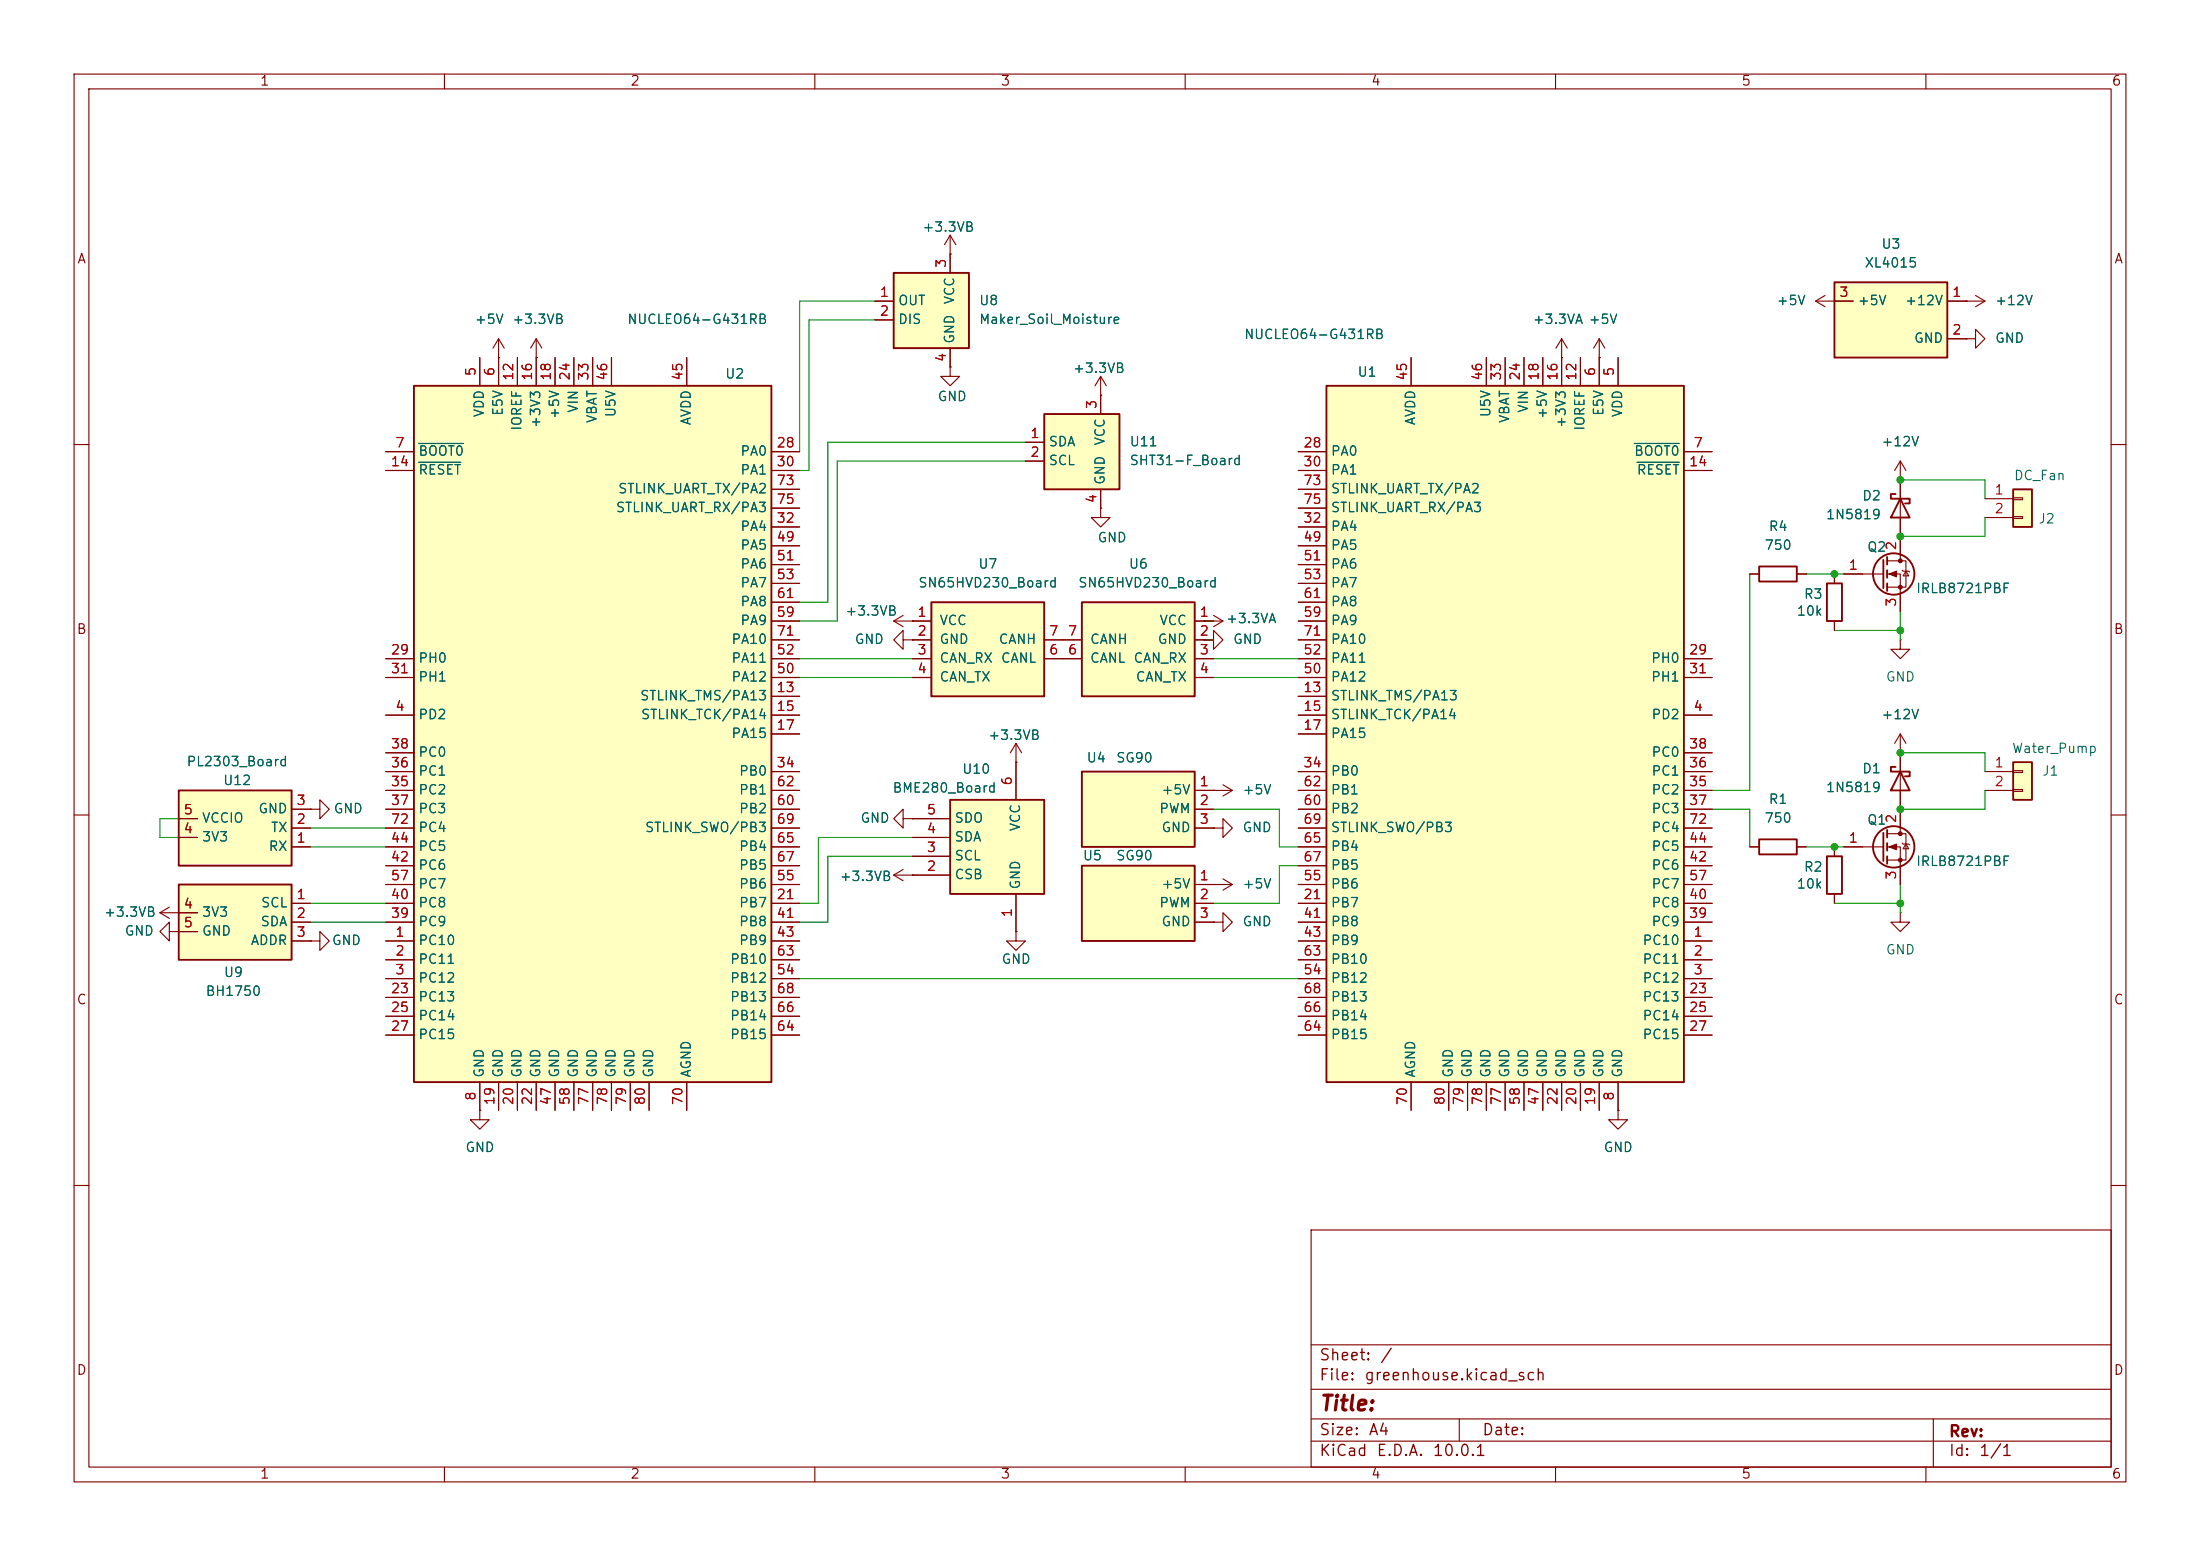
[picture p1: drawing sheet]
<svg xmlns="http://www.w3.org/2000/svg" width="297mm" height="210mm" viewBox="0 0 297 210" stroke-linecap="round" stroke-linejoin="round" font-family="sans-serif">
<g fill="none" stroke="#840000" stroke-width=".15">
<path d="M10 10h277v190h-277zM12 12h273v186h-273zM60 10v2M110 10v2M160 10v2M210 10v2M260 10v2M10 60h2M285 60h2M10 110h2M285 110h2M10 160h2"/>
<path d="M177 166h108v32h-108zM285 160h2M60 198v2M110 198v2M160 198v2M177 194.5h108M177 191.5h108M177 187.5h108M177 181.5h108M197 191.5v3M210 198v2M260 198v2"/>
<path d="M261 191.5v6.5"/>
</g>
<path d="M247.6 38.1h15.3v10.2h-15.3z" fill="#ffffc2"/>
<path d="M247.6 38.1h15.3v10.2h-15.3z" fill="none" stroke="#840000" stroke-width=".25"/>
<path d="M246.4 39.9l-1.3 .7M245.1 40.6h5.1M245.1 40.6l1.3 .8M247.6 40.6h.1M262.9 40.6h2.5M262.9 45.7h2.5M64.8 149.9v1.2h-1.3l1.3 1.3 1.2-1.3h-1.2M64.8 149.9h.1" fill="none" stroke="#840000" stroke-width=".15"/>
<path d="M141 55.9h10.1v10.1h-10.1z" fill="#ffffc2"/>
<g fill="none" stroke="#840000" stroke-width=".25">
<path d="M141 55.9h10.1v10.1h-10.1zM254.3 112.4v3.8M254.8 112v1M254.8 113.8v1M254.8 115.6v1"/>
<circle cx="255.7" cy="114.3" r="2.79"/>
</g>
<path d="M138.4 59.7h2.6M148.6 53.3v2.6M138.4 62.2h2.6M148.6 66v2.6M248.9 114.3h5.4M254.8 112.5h2.5v3.6h-2.5M254.8 114.3h1.7v5.1M256.5 109.2v3.3M256.8 113.8l.1 .1h.8l.1 .1M257.3 113.9l.4 .7h-.8z" fill="none" stroke="#840000" stroke-width=".15"/>
<g fill="#840000" stroke="#840000" stroke-width=".15">
<path d="M255 114.3l1-.4v.8z"/>
<circle cx="256.5" cy="112.5" r=".25"/>
<circle cx="256.5" cy="116.1" r=".25"/>
</g>
<path d="M271.8 102.9h2.5v5.1h-2.5z" fill="#ffffc2"/>
<path d="M271.8 102.9h2.5v5.1h-2.5z" fill="none" stroke="#840000" stroke-width=".25"/>
<path d="M67.3 48.3h.1M67.3 45.7l.8 1.3M67.3 45.7l-.8 1.3M67.3 45.7v2.6M41.9 109.2h1.3v1.3l1.2-1.3-1.2-1.2v1.2M41.9 109.2h.1M268 104.1h3.8M268 106.7h3.8M271.8 104h1.2v.3h-1.2zM271.8 106.6h1.2v.2h-1.2zM41.9 127h1.3v1.3l1.2-1.3-1.2-1.3v1.3M41.9 127h.1" fill="none" stroke="#840000" stroke-width=".15"/>
<path d="M55.9 52.1h48.2v94h-48.2z" fill="#ffffc2"/>
<path d="M55.9 52.1h48.2v94h-48.2z" fill="none" stroke="#840000" stroke-width=".25"/>
<g fill="none" stroke="#840000" stroke-width=".15">
<path d="M64.8 48.3v3.8M67.3 48.3v3.8M69.8 48.3v3.8M72.4 48.3h.1M72.4 45.7v6.4M72.4 45.7l-.8 1.3M72.4 45.7l.8 1.3M74.9 48.3v3.8M77.5 48.3v3.8M80 48.3v3.8M82.5 48.3v3.8M92.7 48.3v3.8"/>
<path d="M52.1 61h3.8M52.1 63.5h3.8M104.1 61h3.8M104.1 63.5h3.8M104.1 71.1h3.8M104.1 73.7h3.8M104.1 76.2h3.8M104.1 78.7h3.8M104.1 66h3.8M104.1 68.6h3.8M52.1 96.5h3.8M52.1 88.9h3.8"/>
<path d="M52.1 91.4h3.8M104.1 96.5h3.8M104.1 94h3.8M104.1 99.1h3.8M104.1 88.9h3.8M104.1 91.4h3.8M104.1 83.8h3.8M104.1 81.3h3.8M104.1 86.4h3.8M52.1 104.1h3.8M52.1 106.7h3.8M52.1 109.2h3.8"/>
<path d="M52.1 101.6h3.8M52.1 116.8h3.8M52.1 114.3h3.8M52.1 119.4h3.8M52.1 111.8h3.8M104.1 104.1h3.8M104.1 106.7h3.8M104.1 109.2h3.8M104.1 116.8h3.8M104.1 114.3h3.8M104.1 119.4h3.8M104.1 111.8h3.8"/>
<path d="M21.6 123.2l1.3 .8M21.6 123.2h2.5M22.9 125.7v1.3l-1.3-1.3 1.3-1.2v1.2h1.2M22.9 122.4l-1.3 .8M24.1 123.2h.1M24.1 125.7h.1M52.1 127h3.8M52.1 129.5h3.8M52.1 132.1h3.8M52.1 121.9h3.8M52.1 134.6h3.8M52.1 137.2h3.8"/>
<path d="M52.1 139.7h3.8M52.1 124.5h3.8M104.1 127h3.8M104.1 129.5h3.8M104.1 132.1h3.8M104.1 121.9h3.8M104.1 134.6h3.8M104.1 137.2h3.8M104.1 139.7h3.8M104.1 124.5h3.8M64.8 146.1v3.8M67.3 146.1v3.8"/>
<path d="M69.8 146.1v3.8M72.4 146.1v3.8M74.9 146.1v3.8M77.5 146.1v3.8M80 146.1v3.8M82.5 146.1v3.8M85.1 146.1v3.8M87.6 146.1v3.8M92.7 146.1v3.8"/>
</g>
<path d="M56.5 59.9h6.1M56.5 62.4h5.7" fill="none" stroke="#006464" stroke-width=".15"/>
<path d="M24.1 106.7h15.3v10.1h-15.3z" fill="#ffffc2"/>
<path d="M246.6 78.7h2.1v5.1h-2.1zM24.1 106.7h15.3v10.1h-15.3zM255.9 103.5h-.6v.6h2.5v.7h-.6M256.5 104.1l1.3 2.6h-2.5z" fill="none" stroke="#840000" stroke-width=".25"/>
<path d="M247.6 77.5v1.2M247.6 83.8v1.3M256.5 99.1l.8 1.2M256.5 99.1l-.7 1.2M256.5 99.1v10.1M24.1 113h2.6M24.1 110.5h2.6M39.4 114.3h2.5M39.4 111.8h2.5M39.4 109.2h2.5M256.5 101.6h.1" fill="none" stroke="#840000" stroke-width=".15"/>
<path d="M24.1 119.4h15.3v10.1h-15.3z" fill="#ffffc2"/>
<path d="M24.1 119.4h15.3v10.1h-15.3z" fill="none" stroke="#840000" stroke-width=".25"/>
<path d="M24.1 123.2h2.6M24.1 125.7h2.6M39.4 121.9h2.5M39.4 124.5h2.5M39.4 127h2.5" fill="none" stroke="#840000" stroke-width=".15"/>
<path d="M271.8 66h2.5v5.1h-2.5z" fill="#ffffc2"/>
<g fill="none" stroke="#840000" stroke-width=".25">
<path d="M254.3 75.6v3.8M254.8 75.2v1M254.8 77v1M254.8 78.7v1.1M255.9 66.7h-.6v.6h2.5v.6h-.6M256.5 67.3l1.3 2.6h-2.5zM271.8 66h2.5v5.1h-2.5z"/>
<circle cx="255.7" cy="77.5" r="2.79"/>
</g>
<g fill="none" stroke="#840000" stroke-width=".15">
<path d="M266.7 39.9l1.3 .7M265.4 45.7h1.3v1.3l1.3-1.3-1.3-1.2v1.2M265.4 45.7h.1M265.4 40.6h.1M265.4 40.6h2.6M268 40.6l-1.3 .8M148.6 68.6v1.3h-1.3l1.3 1.2 1.3-1.2h-1.3M148.6 68.6h.1M248.9 77.5h5.4M254.8 75.7h2.5v3.5h-2.5M254.8 77.5h1.7v5.1M256.5 64.8h.1"/>
<path d="M256.5 62.2v13.5M256.5 62.2l.8 1.3M256.5 62.2l-.7 1.3M256.8 77l.1 .1h.8l.1 .1M257.3 77.1l.4 .6h-.8zM268 67.3h3.8M268 69.9h3.8M271.8 67.2h1.2v.2h-1.2zM271.8 69.7h1.2v.3h-1.2zM256.5 86.4v1.2h-1.2l1.2 1.3 1.3-1.3h-1.3M256.5 86.4h.1"/>
</g>
<g fill="#840000" stroke="#840000" stroke-width=".15">
<path d="M255 77.5l1-.4v.8z"/>
<circle cx="256.5" cy="75.7" r=".25"/>
<circle cx="256.5" cy="79.2" r=".25"/>
</g>
<path d="M146 81.3h15.3v12.7h-15.3z" fill="#ffffc2"/>
<path d="M146 81.3h15.3v12.7h-15.3z" fill="none" stroke="#840000" stroke-width=".25"/>
<g fill="none" stroke="#840000" stroke-width=".15">
<path d="M128.3 49.5v1.3h-1.3l1.3 1.3 1.2-1.3h-1.2M128.3 49.5h.1M148.6 53.3h.1M148.6 50.8l.8 1.3M148.6 50.8l-.8 1.3M148.6 50.8v2.5M143.5 86.4h2.5M143.5 88.9h2.5M161.3 86.4h2.5v-1.3l1.3 1.3-1.3 1.2v-1.2h-1.2M161.3 83.8h3.8M161.3 88.9h2.5M161.3 91.4h2.5"/>
<path d="M162.6 86.4h.1M162.6 83.8h.1M163.8 83.1l1.3 .7M165.1 83.8l-1.3 .8"/>
</g>
<path d="M120.6 36.8h10.2v10.2h-10.2z" fill="#ffffc2"/>
<path d="M120.6 36.8h10.2v10.2h-10.2z" fill="none" stroke="#840000" stroke-width=".25"/>
<path d="M128.3 34.3h.1M128.3 31.8v5M128.3 31.8l.7 1.2M128.3 31.8l-.8 1.2M118.1 40.6h2.5M118.1 43.2h2.5M128.3 47v2.5M121.9 86.4v1.2l-1.3-1.2 1.3-1.3v1.3h1.3M123.2 86.4h.1" fill="none" stroke="#840000" stroke-width=".15"/>
<path d="M125.7 81.3h15.3v12.7h-15.3z" fill="#ffffc2"/>
<path d="M125.7 81.3h15.3v12.7h-15.3z" fill="none" stroke="#840000" stroke-width=".25"/>
<g fill="none" stroke="#840000" stroke-width=".15">
<path d="M120.6 83.8h5.1M120.6 83.8l1.3 .8M121.9 83.1l-1.3 .7M123.2 83.8h.1M123.2 86.4h2.5M123.2 88.9h2.5M123.2 91.4h2.5M141 86.4h2.5M141 88.9h2.5M163.8 106.7h.1M163.8 111.8h1.3v1.2l1.3-1.2-1.3-1.3v1.3M163.8 111.8h.1"/>
<path d="M163.8 106.7h2.6M165.1 105.9l1.3 .8M166.4 106.7l-1.3 .7"/>
</g>
<path d="M146 104.1h15.3v10.2h-15.3z" fill="#ffffc2"/>
<path d="M146 104.1h15.3v10.2h-15.3z" fill="none" stroke="#840000" stroke-width=".25"/>
<g fill="none" stroke="#840000" stroke-width=".15">
<path d="M215.9 48.3h.1M215.9 45.7l-.8 1.3M215.9 45.7l.8 1.3M215.9 45.7v2.6M161.3 106.7h2.5M161.3 109.2h2.5M161.3 111.8h2.5M163.8 119.4h.1M163.8 119.4h2.6M165.1 118.6l1.3 .8M166.4 119.4l-1.3 .7M137.2 125.7v1.3h1.2l-1.2 1.3-1.3-1.3h1.3"/>
<path d="M137.2 125.7h.1M163.8 124.5h1.3v1.2l1.3-1.2-1.3-1.3v1.3M163.8 124.5h.1"/>
</g>
<path d="M146 116.8h15.3v10.2h-15.3z" fill="#ffffc2"/>
<path d="M146 116.8h15.3v10.2h-15.3z" fill="none" stroke="#840000" stroke-width=".25"/>
<path d="M161.3 119.4h2.5M161.3 121.9h2.5M161.3 124.5h2.5" fill="none" stroke="#840000" stroke-width=".15"/>
<path d="M128.3 108h12.7v12.7h-12.7z" fill="#ffffc2"/>
<path d="M237.5 76.5h5.1v2h-5.1zM128.3 108h12.7v12.7h-12.7zM237.5 113.3h5.1v2h-5.1zM246.6 115.6h2.1v5.1h-2.1z" fill="none" stroke="#840000" stroke-width=".25"/>
<g fill="none" stroke="#840000" stroke-width=".15">
<path d="M210.8 48.3h.1M210.8 45.7l-.7 1.3M210.8 45.7l.8 1.3M210.8 45.7v2.6M236.2 77.5h1.3M242.6 77.5h1.2M120.6 118.1h7.7M120.6 118.1l1.3 .8M121.9 110.5v-1.3l-1.3 1.3 1.3 1.3v-1.3h1.3M121.9 117.3l-1.3 .8M123.2 118.1h.1M123.2 110.5h.1"/>
<path d="M123.2 115.6h5.1M123.2 113h5.1M123.2 110.5h5.1M137.2 102.9h.1M137.2 100.3v7.7M137.2 100.3l.7 1.3M137.2 100.3l-.8 1.3M236.2 114.3h1.3M242.6 114.3h1.2M247.6 114.3v1.3M137.2 120.7v5M247.6 120.7v1.2"/>
<path d="M256.5 123.2v1.3h-1.2l1.2 1.2 1.3-1.2h-1.3M256.5 123.2h.1M218.4 149.9v1.2h1.3l-1.3 1.3-1.2-1.3h1.2M218.4 149.9h.1"/>
</g>
<path d="M179.1 52.1h48.2v94h-48.2z" fill="#ffffc2"/>
<path d="M179.1 52.1h48.2v94h-48.2z" fill="none" stroke="#840000" stroke-width=".25"/>
<g fill="none" stroke="#840000" stroke-width=".15">
<path d="M128.3 34.3h.1M128.3 34.3v2.5M64.8 48.3v3.8M67.3 48.3h.1M67.3 48.3v3.8M69.8 48.3v3.8M72.4 48.3h.1M72.4 48.3v3.8M74.9 48.3v3.8M77.5 48.3v3.8M80 48.3v3.8M82.5 48.3v3.8"/>
<path d="M92.7 48.3v3.8M118.1 40.6h2.5M118.1 43.2h2.5M128.3 49.5h.1M128.3 47v2.5M138.4 59.7h2.6M148.6 53.3h.1M148.6 53.3v2.6M190.5 48.3v3.8M200.7 48.3v3.8M203.2 48.3v3.8M205.7 48.3v3.8"/>
<path d="M208.3 48.3v3.8M210.8 48.3h.1M210.8 48.3v3.8M213.4 48.3v3.8M215.9 48.3h.1M215.9 48.3v3.8M218.4 48.3v3.8M247.6 40.6h.1M247.6 40.6h2.6M262.9 40.6h2.5M262.9 45.7h2.5M265.4 45.7h.1"/>
<path d="M265.4 40.6h.1M52.1 61h3.8M52.1 63.5h3.8M104.1 61h3.8M104.1 63.5h3.8M104.1 71.1h3.8M104.1 73.7h3.8M104.1 76.2h3.8M104.1 78.7h3.8M104.1 66h3.8M104.1 68.6h3.8M138.4 62.2h2.6"/>
<path d="M148.6 68.6h.1M148.6 66v2.6M175.3 61h3.8M175.3 63.5h3.8M175.3 71.1h3.8M175.3 73.7h3.8M175.3 76.2h3.8M175.3 78.7h3.8M175.3 66h3.8M175.3 68.6h3.8M227.3 61h3.8M227.3 63.5h3.8"/>
<path d="M236.2 77.5h1.3M242.6 77.5h1.2M247.6 77.5v1.2M248.9 77.5h2.6M256.5 64.8h.1M256.5 64.8v2.5M256.5 69.9v5M52.1 96.5h3.8M52.1 88.9h3.8M52.1 91.4h3.8M104.1 96.5h3.8M104.1 94h3.8"/>
<path d="M104.1 99.1h3.8M104.1 88.9h3.8M104.1 91.4h3.8M104.1 83.8h3.8M104.1 81.3h3.8M104.1 86.4h3.8M123.2 86.4h.1M123.2 83.8h.1M123.2 88.9h2.5M123.2 91.4h2.5M123.2 83.8h2.5M123.2 86.4h2.5"/>
<path d="M141 88.9h5M141 86.4h5M161.3 88.9h2.5M161.3 91.4h2.5M161.3 83.8h2.5M161.3 86.4h2.5M162.6 86.4h.1M162.6 83.8h.1M175.3 96.5h3.8M175.3 94h3.8M175.3 99.1h3.8M175.3 88.9h3.8"/>
<path d="M175.3 91.4h3.8M175.3 83.8h3.8M175.3 81.3h3.8M175.3 86.4h3.8M227.3 96.5h3.8M227.3 88.9h3.8M227.3 91.4h3.8M247.6 83.8v1.3M256.5 80v2.6M24.1 113h2.6M24.1 110.5h2.6M39.4 109.2h2.5"/>
<path d="M39.4 114.3h2.5M39.4 111.8h2.5M41.9 109.2h.1M52.1 104.1h3.8M52.1 106.7h3.8M52.1 109.2h3.8M52.1 101.6h3.8M52.1 116.8h3.8M52.1 114.3h3.8M52.1 119.4h3.8M52.1 111.8h3.8M104.1 104.1h3.8"/>
<path d="M104.1 106.7h3.8M104.1 109.2h3.8M104.1 116.8h3.8M104.1 114.3h3.8M104.1 119.4h3.8M104.1 111.8h3.8M123.2 118.1h.1M123.2 110.5h.1M123.2 113h5.1M123.2 110.5h5.1M123.2 118.1h5.1M123.2 115.6h5.1"/>
<path d="M137.2 102.9h.1M137.2 102.9v5.1M161.3 106.7h2.5M161.3 109.2h2.5M161.3 119.4h2.5M161.3 111.8h2.5M163.8 106.7h.1M163.8 111.8h.1M163.8 119.4h.1M175.3 104.1h3.8M175.3 106.7h3.8M175.3 109.2h3.8"/>
<path d="M175.3 116.8h3.8M175.3 114.3h3.8M175.3 119.4h3.8M175.3 111.8h3.8M227.3 104.1h3.8M227.3 106.7h3.8M227.3 109.2h3.8M227.3 101.6h3.8M227.3 116.8h3.8M227.3 114.3h3.8M227.3 119.4h3.8M227.3 111.8h3.8"/>
<path d="M236.2 114.3h1.3M242.6 114.3h1.2M247.6 114.3v1.3M248.9 114.3h2.6M256.5 101.6h.1M256.5 101.6v2.5M256.5 106.7v5.1M256.5 116.8v2.6M24.1 123.2h.1M24.1 125.7h.1M24.1 123.2h2.6M24.1 125.7h2.6"/>
<path d="M39.4 127h2.5M39.4 121.9h2.5M39.4 124.5h2.5M41.9 127h.1M52.1 127h3.8M52.1 129.5h3.8M52.1 132.1h3.8M52.1 121.9h3.8M52.1 134.6h3.8M52.1 137.2h3.8M52.1 139.7h3.8M52.1 124.5h3.8"/>
<path d="M104.1 127h3.8M104.1 129.5h3.8M104.1 132.1h3.8M104.1 121.9h3.8M104.1 134.6h3.8M104.1 137.2h3.8M104.1 139.7h3.8M104.1 124.5h3.8M137.2 125.7h.1M137.2 120.7v5M161.3 121.9h2.5M161.3 124.5h2.5"/>
<path d="M163.8 124.5h.1M175.3 127h3.8M175.3 129.5h3.8M175.3 132.1h3.8M175.3 121.9h3.8M175.3 134.6h3.8M175.3 137.2h3.8M175.3 139.7h3.8M175.3 124.5h3.8M227.3 127h3.8M227.3 129.5h3.8M227.3 132.1h3.8"/>
<path d="M227.3 121.9h3.8M227.3 134.6h3.8M227.3 137.2h3.8M227.3 139.7h3.8M227.3 124.5h3.8M247.6 120.7v1.2M64.8 149.9h.1M64.8 146.1v3.8M67.3 146.1v3.8M69.8 146.1v3.8M72.4 146.1v3.8M74.9 146.1v3.8"/>
<path d="M77.5 146.1v3.8M80 146.1v3.8M82.5 146.1v3.8M85.1 146.1v3.8M87.6 146.1v3.8M92.7 146.1v3.8M190.5 146.1v3.8M195.6 146.1v3.8M198.1 146.1v3.8M200.7 146.1v3.8M203.2 146.1v3.8M205.7 146.1v3.8"/>
<path d="M208.3 146.1v3.8M210.8 146.1v3.8M213.4 146.1v3.8M215.9 146.1v3.8M218.4 149.9h.1M218.4 146.1v3.8"/>
</g>
<path d="M56.5 59.9h6.1M220.6 59.9h6.1M56.5 62.4h5.7M221 62.4h5.7" fill="none" stroke="#006464" stroke-width=".15"/>
<g fill="none" stroke="#009600" stroke-width=".15">
<path d="M118.1 43.2h-8.9v20.3h-1.3M118.1 40.6h-10.2v20.4M138.4 59.7h-26.6v21.6h-3.9M138.4 62.2h-25.4v21.6h-5.1M236.2 77.5v29.2h-5.1M243.8 77.5h5.1M256.5 64.8h11.5v2.5M268 69.9v2.5h-11.5M107.9 88.9h15.3M107.9 91.4h15.3M162.6 83.8h1.2M162.6 86.4h1.2"/>
<path d="M163.8 88.9h11.5M163.8 91.4h11.5M247.6 85.1h8.9M256.5 82.6v3.8M24.1 110.5h-2.5v2.5h2.5M41.9 111.8h10.2M41.9 114.3h10.2M123.2 115.6h-11.4v8.9h-3.9M123.2 113h-12.7v8.9h-2.6M163.8 109.2h8.9v5.1h2.6M175.3 116.8h-2.6v5.1h-8.9M231.1 109.2h5.1v5.1"/>
<path d="M243.8 114.3h5.1M256.5 101.6h11.5v2.5M256.5 119.4v3.8M268 106.7v2.5h-11.5M41.9 124.5h10.2M41.9 121.9h10.2M107.9 132.1h67.4M247.6 121.9h8.9"/>
</g>
<g fill="#009600" stroke="#009600" stroke-width=".14">
<circle cx="256.5" cy="85.1" r=".46"/>
<circle cx="256.5" cy="101.6" r=".46"/>
<circle cx="256.5" cy="109.2" r=".46"/>
<circle cx="256.5" cy="64.8" r=".46"/>
<circle cx="256.5" cy="72.4" r=".46"/>
<circle cx="256.5" cy="121.9" r=".46"/>
<circle cx="247.6" cy="114.3" r=".46"/>
<circle cx="247.6" cy="77.5" r=".46"/>
</g>
<text font-size="2" fill="#840000" x="178" y="190.9">Title:</text>
<g font-size="1.5" fill="#840000">
<text x="178" y="184">Sheet:</text>
<text x="186.2" y="184">/</text>
<text x="178" y="186.7">File:</text>
<text x="184.1" y="186.7">greenhouse.kicad_sch</text>
<text x="178" y="196.9">KiCad</text>
<text x="178" y="194.1">Size:</text>
<text x="184.7" y="194.1">A4</text>
<text x="185.7" y="196.9">E.D.A.</text>
<text x="193.3" y="196.9">10.0.1</text>
<text x="200" y="194.1">Date:</text>
<text x="263" y="194.3">Rev:</text>
<text x="263" y="196.9">Id:</text>
<text x="267.1" y="196.9">1/1</text>
</g>
<g font-size="1.3" fill="#840000">
<text x="35" y="11.9">1</text>
<text x="85" y="11.9">2</text>
<text x="135" y="11.9">3</text>
<text x="185" y="11.9">4</text>
<text x="235" y="11.9">5</text>
<text x="285" y="11.9">6</text>
<text x="10.3" y="35.9">A</text>
<text x="285.3" y="35.9">A</text>
<text x="10.3" y="85.9">B</text>
<text x="285.3" y="85.9">B</text>
<text x="10.3" y="135.9">C</text>
<text x="285.3" y="135.9">C</text>
<text x="10.3" y="185.9">D</text>
<text x="285.3" y="185.9">D</text>
<text x="35" y="199.9">1</text>
<text x="85" y="199.9">2</text>
<text x="135" y="199.9">3</text>
<text x="185" y="199.9">4</text>
<text x="235" y="199.9">5</text>
<text x="285" y="199.9">6</text>
</g>
<g font-size="1.3" fill="#006464">
<text x="124.4" y="31.6">+3.3VB</text>
<text x="253.9" y="33.9">U3</text>
<text x="121.2" y="41.5">OUT</text>
<text x="129.1" y="41.2" transform="rotate(-90 129.1 41.2)">VCC</text>
<text x="132.1" y="41.5">U8</text>
<text x="239.8" y="41.5">+5V</text>
<text x="250.7" y="41.5">+5V</text>
<text x="251.6" y="36.4">XL4015</text>
<text x="257.1" y="41.5">+12V</text>
<text x="269.2" y="41.5">+12V</text>
<text x="64" y="44">+5V</text>
<text x="69.1" y="44">+3.3VB</text>
<text x="84.6" y="44">NUCLEO64-G431RB</text>
<text x="121.2" y="44">DIS</text>
<text x="129.1" y="46.5" transform="rotate(-90 129.1 46.5)">GND</text>
<text x="132.1" y="44">Maker_Soil_Moisture</text>
<text x="167.9" y="46.1">NUCLEO64-G431RB</text>
<text x="206.8" y="44">+3.3VA +5V</text>
<text x="258.3" y="46.6">GND</text>
<text x="269.2" y="46.6">GND</text>
<text x="97.8" y="51.4">U2</text>
<text x="144.8" y="50.6">+3.3VB</text>
<text x="183.2" y="51.2">U1</text>
<text x="65.6" y="56.4" transform="rotate(-90 65.6 56.4)">VDD</text>
<text x="68.2" y="56.2" transform="rotate(-90 68.2 56.2)">E5V</text>
<text x="70.7" y="58.2" transform="rotate(-90 70.7 58.2)">IOREF</text>
<text x="73.3" y="57.9" transform="rotate(-90 73.3 57.9)">+3V3</text>
<text x="75.8" y="56.7" transform="rotate(-90 75.8 56.7)">+5V</text>
<text x="78.3" y="55.8" transform="rotate(-90 78.3 55.8)">VIN</text>
<text x="80.9" y="57.2" transform="rotate(-90 80.9 57.2)">VBAT</text>
<text x="83.4" y="56.4" transform="rotate(-90 83.4 56.4)">U5V</text>
<text x="93.6" y="57.5" transform="rotate(-90 93.6 57.5)">AVDD</text>
<text x="126.5" y="54.5">GND</text>
<text x="191.4" y="57.5" transform="rotate(-90 191.4 57.5)">AVDD</text>
<text x="201.5" y="56.4" transform="rotate(-90 201.5 56.4)">U5V</text>
<text x="204.1" y="57.2" transform="rotate(-90 204.1 57.2)">VBAT</text>
<text x="206.6" y="55.8" transform="rotate(-90 206.6 55.8)">VIN</text>
<text x="209.1" y="56.7" transform="rotate(-90 209.1 56.7)">+5V</text>
<text x="211.7" y="57.9" transform="rotate(-90 211.7 57.9)">+3V3</text>
<text x="214.2" y="58.2" transform="rotate(-90 214.2 58.2)">IOREF</text>
<text x="216.8" y="56.2" transform="rotate(-90 216.8 56.2)">E5V</text>
<text x="219.3" y="56.4" transform="rotate(-90 219.3 56.4)">VDD</text>
<text x="56.4" y="61.8">BOOT0</text>
<text x="56.4" y="64.4">RESET</text>
<text x="99.9" y="61.8">PA0</text>
<text x="99.9" y="64.4">PA1</text>
<text x="141.5" y="60.6">SDA</text>
<text x="141.5" y="63.1">SCL</text>
<text x="149.5" y="65.5" transform="rotate(-90 149.5 65.5)">GND</text>
<text x="149.5" y="60.2" transform="rotate(-90 149.5 60.2)">VCC</text>
<text x="152.4" y="60.6">U11</text>
<text x="152.4" y="63.1">SHT31-F_Board</text>
<text x="179.6" y="61.8">PA0</text>
<text x="179.6" y="64.4">PA1</text>
<text x="220.5" y="61.8">BOOT0</text>
<text x="220.9" y="64.4">RESET</text>
<text x="253.9" y="60.6">+12V</text>
<text x="271.8" y="65.1">DC_Fan</text>
<text x="83" y="69.4">STLINK_UART_RX/PA3</text>
<text x="83.4" y="66.9">STLINK_UART_TX/PA2</text>
<text x="99.9" y="72">PA4</text>
<text x="179.6" y="72">PA4</text>
<text x="179.6" y="66.9">STLINK_UART_TX/PA2</text>
<text x="179.6" y="69.4">STLINK_UART_RX/PA3</text>
<text x="238.7" y="72">R4</text>
<text x="246.4" y="70.4">1N5819</text>
<text x="251.3" y="67.9">D2</text>
<text x="275.1" y="71">J2</text>
<text x="99.9" y="74.5">PA5</text>
<text x="99.9" y="77.1">PA6</text>
<text x="132" y="77.1">U7</text>
<text x="148.1" y="73.5">GND</text>
<text x="152.3" y="77.1">U6</text>
<text x="179.6" y="74.5">PA5</text>
<text x="179.6" y="77.1">PA6</text>
<text x="238.1" y="74.5">750</text>
<text x="252" y="74.8">Q2</text>
<text x="99.9" y="79.6">PA7</text>
<text x="99.9" y="82.1">PA8</text>
<text x="114" y="83.4">+3.3VB</text>
<text x="123.9" y="79.6">SN65HVD230_Board</text>
<text x="145.5" y="79.6">SN65HVD230_Board</text>
<text x="179.6" y="79.6">PA7</text>
<text x="179.6" y="82.1">PA8</text>
<text x="242.5" y="83.4">10k</text>
<text x="243.4" y="81.1">R3</text>
<text x="258.6" y="80.4">IRLB8721PBF</text>
<text x="56.4" y="89.8">PH0</text>
<text x="98.7" y="89.8">PA11</text>
<text x="98.7" y="87.2">PA10</text>
<text x="99.9" y="84.7">PA9</text>
<text x="115.3" y="87.2">GND</text>
<text x="126.7" y="84.7">VCC</text>
<text x="126.7" y="87.2">GND</text>
<text x="126.7" y="89.8">CAN_RX</text>
<text x="134.7" y="87.2">CANH</text>
<text x="135" y="89.8">CANL</text>
<text x="147.1" y="89.8">CANL</text>
<text x="147.1" y="87.2">CANH</text>
<text x="152.9" y="89.8">CAN_RX</text>
<text x="156.2" y="87.2">GND</text>
<text x="156.4" y="84.7">VCC</text>
<text x="165.4" y="84.4">+3.3VA</text>
<text x="166.4" y="87.2">GND</text>
<text x="179.6" y="89.8">PA11</text>
<text x="179.6" y="84.7">PA9</text>
<text x="179.6" y="87.2">PA10</text>
<text x="222.8" y="89.8">PH0</text>
<text x="56.4" y="92.3">PH1</text>
<text x="86.3" y="94.8">STLINK_TMS/PA13</text>
<text x="98.7" y="92.3">PA12</text>
<text x="126.7" y="92.3">CAN_TX</text>
<text x="153.2" y="92.3">CAN_TX</text>
<text x="179.6" y="94.8">STLINK_TMS/PA13</text>
<text x="179.6" y="92.3">PA12</text>
<text x="222.8" y="92.3">PH1</text>
<text x="254.5" y="92.3">GND</text>
<text x="56.4" y="97.4">PD2</text>
<text x="86.4" y="97.4">STLINK_TCK/PA14</text>
<text x="98.7" y="99.9">PA15</text>
<text x="133.3" y="100.2">+3.3VB</text>
<text x="179.6" y="97.4">STLINK_TCK/PA14</text>
<text x="179.6" y="99.9">PA15</text>
<text x="222.9" y="97.4">PD2</text>
<text x="253.9" y="97.4">+12V</text>
<text x="271.5" y="102">Water_Pump</text>
<text x="25.1" y="103.7">PL2303_Board</text>
<text x="30" y="106.3">U12</text>
<text x="56.4" y="107.5">PC2</text>
<text x="56.4" y="105">PC1</text>
<text x="56.4" y="102.5">PC0</text>
<text x="99.7" y="105">PB0</text>
<text x="99.7" y="107.5">PB1</text>
<text x="120.4" y="107.3">BME280_Board</text>
<text x="129.8" y="104.7">U10</text>
<text x="146.6" y="103.2">U4</text>
<text x="150.6" y="103.2">SG90</text>
<text x="156.7" y="107.5">+5V</text>
<text x="167.6" y="107.5">+5V</text>
<text x="179.6" y="105">PB0</text>
<text x="179.6" y="107.5">PB1</text>
<text x="222.9" y="107.5">PC2</text>
<text x="222.9" y="105">PC1</text>
<text x="222.9" y="102.5">PC0</text>
<text x="246.4" y="107.2">1N5819</text>
<text x="251.3" y="104.7">D1</text>
<text x="275.6" y="105">J1</text>
<text x="27.2" y="113.9">3V3</text>
<text x="27.2" y="111.4">VCCIO</text>
<text x="34.8" y="110.1">GND</text>
<text x="36.5" y="112.6">TX</text>
<text x="45" y="110.1">GND</text>
<text x="56.4" y="110.1">PC3</text>
<text x="56.4" y="112.6">PC4</text>
<text x="87" y="112.6">STLINK_SWO/PB3</text>
<text x="99.7" y="110.1">PB2</text>
<text x="116.1" y="111.4">GND</text>
<text x="128.8" y="113.9">SDA</text>
<text x="128.8" y="111.4">SDO</text>
<text x="138" y="112.3" transform="rotate(-90 138 112.3)">VCC</text>
<text x="156.4" y="110.1">PWM</text>
<text x="156.7" y="112.6">GND</text>
<text x="167.6" y="112.6">GND</text>
<text x="179.6" y="110.1">PB2</text>
<text x="179.6" y="112.6">STLINK_SWO/PB3</text>
<text x="222.9" y="110.1">PC3</text>
<text x="222.9" y="112.6">PC4</text>
<text x="238.1" y="111.4">750</text>
<text x="238.7" y="108.8">R1</text>
<text x="252" y="111.6">Q1</text>
<text x="36.2" y="115.2">RX</text>
<text x="56.4" y="117.7">PC6</text>
<text x="56.4" y="115.2">PC5</text>
<text x="99.7" y="115.2">PB4</text>
<text x="99.7" y="117.7">PB5</text>
<text x="113.3" y="119.2">+3.3VB</text>
<text x="128.8" y="119">CSB</text>
<text x="128.8" y="116.4">SCL</text>
<text x="146.1" y="116.4">U5</text>
<text x="150.6" y="116.4">SG90</text>
<text x="179.6" y="115.2">PB4</text>
<text x="179.6" y="117.7">PB5</text>
<text x="222.9" y="117.7">PC6</text>
<text x="222.9" y="115.2">PC5</text>
<text x="243.4" y="118">R2</text>
<text x="258.6" y="117.2">IRLB8721PBF</text>
<text x="13.9" y="124.1">+3.3VB</text>
<text x="27.2" y="124.1">3V3</text>
<text x="35.1" y="125.3">SDA</text>
<text x="35.2" y="122.8">SCL</text>
<text x="56.4" y="125.3">PC9</text>
<text x="56.4" y="122.8">PC8</text>
<text x="56.4" y="120.2">PC7</text>
<text x="99.7" y="122.8">PB7</text>
<text x="99.7" y="125.3">PB8</text>
<text x="99.7" y="120.2">PB6</text>
<text x="138" y="120.1" transform="rotate(-90 138 120.1)">GND</text>
<text x="156.4" y="122.8">PWM</text>
<text x="156.7" y="120.2">+5V</text>
<text x="156.7" y="125.3">GND</text>
<text x="167.6" y="120.2">+5V</text>
<text x="167.6" y="125.3">GND</text>
<text x="179.6" y="122.8">PB7</text>
<text x="179.6" y="125.3">PB8</text>
<text x="179.6" y="120.2">PB6</text>
<text x="222.9" y="125.3">PC9</text>
<text x="222.9" y="122.8">PC8</text>
<text x="222.9" y="120.2">PC7</text>
<text x="242.5" y="120.2">10k</text>
<text x="16.7" y="126.6">GND</text>
<text x="27.2" y="126.6">GND</text>
<text x="33.8" y="127.9">ADDR</text>
<text x="44.7" y="127.9">GND</text>
<text x="56.4" y="127.9">PC10</text>
<text x="56.4" y="130.4">PC11</text>
<text x="98.5" y="130.4">PB10</text>
<text x="99.7" y="127.9">PB9</text>
<text x="135.1" y="130.4">GND</text>
<text x="179.6" y="127.9">PB9</text>
<text x="179.6" y="130.4">PB10</text>
<text x="221.7" y="127.9">PC10</text>
<text x="221.7" y="130.4">PC11</text>
<text x="254.5" y="129.1">GND</text>
<text x="27.7" y="134.7">BH1750</text>
<text x="30.1" y="132.2">U9</text>
<text x="56.4" y="132.9">PC12</text>
<text x="56.4" y="135.5">PC13</text>
<text x="98.5" y="132.9">PB12</text>
<text x="98.5" y="135.5">PB13</text>
<text x="179.6" y="132.9">PB12</text>
<text x="179.6" y="135.5">PB13</text>
<text x="221.7" y="132.9">PC12</text>
<text x="221.7" y="135.5">PC13</text>
<text x="56.4" y="138">PC14</text>
<text x="56.4" y="140.6">PC15</text>
<text x="98.5" y="140.6">PB15</text>
<text x="98.5" y="138">PB14</text>
<text x="179.6" y="140.6">PB15</text>
<text x="179.6" y="138">PB14</text>
<text x="221.7" y="138">PC14</text>
<text x="221.7" y="140.6">PC15</text>
<text x="65.6" y="145.5" transform="rotate(-90 65.6 145.5)">GND</text>
<text x="68.2" y="145.5" transform="rotate(-90 68.2 145.5)">GND</text>
<text x="70.7" y="145.5" transform="rotate(-90 70.7 145.5)">GND</text>
<text x="73.3" y="145.5" transform="rotate(-90 73.3 145.5)">GND</text>
<text x="75.8" y="145.5" transform="rotate(-90 75.8 145.5)">GND</text>
<text x="78.3" y="145.5" transform="rotate(-90 78.3 145.5)">GND</text>
<text x="80.9" y="145.5" transform="rotate(-90 80.9 145.5)">GND</text>
<text x="83.4" y="145.5" transform="rotate(-90 83.4 145.5)">GND</text>
<text x="86" y="145.5" transform="rotate(-90 86 145.5)">GND</text>
<text x="88.5" y="145.5" transform="rotate(-90 88.5 145.5)">GND</text>
<text x="93.6" y="145.5" transform="rotate(-90 93.6 145.5)">AGND</text>
<text x="191.4" y="145.5" transform="rotate(-90 191.4 145.5)">AGND</text>
<text x="196.4" y="145.5" transform="rotate(-90 196.4 145.5)">GND</text>
<text x="199" y="145.5" transform="rotate(-90 199 145.5)">GND</text>
<text x="201.5" y="145.5" transform="rotate(-90 201.5 145.5)">GND</text>
<text x="204.1" y="145.5" transform="rotate(-90 204.1 145.5)">GND</text>
<text x="206.6" y="145.5" transform="rotate(-90 206.6 145.5)">GND</text>
<text x="209.1" y="145.5" transform="rotate(-90 209.1 145.5)">GND</text>
<text x="211.7" y="145.5" transform="rotate(-90 211.7 145.5)">GND</text>
<text x="214.2" y="145.5" transform="rotate(-90 214.2 145.5)">GND</text>
<text x="216.8" y="145.5" transform="rotate(-90 216.8 145.5)">GND</text>
<text x="219.3" y="145.5" transform="rotate(-90 219.3 145.5)">GND</text>
<text x="62.7" y="155.8">GND</text>
<text x="216.4" y="155.8">GND</text>
</g>
<g font-size="1.3" fill="#a90000">
<text x="118.7" y="40.4">1</text>
<text x="128" y="36.3" transform="rotate(-90 128 36.3)">3</text>
<text x="248.2" y="40.4">3</text>
<text x="263.5" y="40.4">1</text>
<text x="118.7" y="42.9">2</text>
<text x="263.5" y="45.5">2</text>
<text x="64.5" y="50.9" transform="rotate(-90 64.5 50.9)">5</text>
<text x="67.1" y="50.9" transform="rotate(-90 67.1 50.9)">6</text>
<text x="69.6" y="51.5" transform="rotate(-90 69.6 51.5)">12</text>
<text x="72.1" y="51.5" transform="rotate(-90 72.1 51.5)">16</text>
<text x="74.7" y="51.5" transform="rotate(-90 74.7 51.5)">18</text>
<text x="77.2" y="51.5" transform="rotate(-90 77.2 51.5)">24</text>
<text x="79.8" y="51.5" transform="rotate(-90 79.8 51.5)">33</text>
<text x="82.3" y="51.5" transform="rotate(-90 82.3 51.5)">46</text>
<text x="92.5" y="51.5" transform="rotate(-90 92.5 51.5)">45</text>
<text x="128" y="49" transform="rotate(-90 128 49)">4</text>
<text x="190.2" y="51.5" transform="rotate(-90 190.2 51.5)">45</text>
<text x="200.4" y="51.5" transform="rotate(-90 200.4 51.5)">46</text>
<text x="202.9" y="51.5" transform="rotate(-90 202.9 51.5)">33</text>
<text x="205.5" y="51.5" transform="rotate(-90 205.5 51.5)">24</text>
<text x="208" y="51.5" transform="rotate(-90 208 51.5)">18</text>
<text x="210.6" y="51.5" transform="rotate(-90 210.6 51.5)">16</text>
<text x="213.1" y="51.5" transform="rotate(-90 213.1 51.5)">12</text>
<text x="215.6" y="50.9" transform="rotate(-90 215.6 50.9)">6</text>
<text x="218.2" y="50.9" transform="rotate(-90 218.2 50.9)">5</text>
<text x="139" y="59.4">1</text>
<text x="148.3" y="55.3" transform="rotate(-90 148.3 55.3)">3</text>
<text x="52.7" y="63.2">14</text>
<text x="53.3" y="60.7">7</text>
<text x="104.7" y="60.7">28</text>
<text x="104.7" y="63.2">30</text>
<text x="104.7" y="65.8">73</text>
<text x="139" y="62">2</text>
<text x="175.9" y="60.7">28</text>
<text x="175.9" y="63.2">30</text>
<text x="175.9" y="65.8">73</text>
<text x="227.9" y="63.2">14</text>
<text x="228.5" y="60.7">7</text>
<text x="104.7" y="70.9">32</text>
<text x="104.7" y="68.3">75</text>
<text x="148.3" y="68" transform="rotate(-90 148.3 68)">4</text>
<text x="175.9" y="70.9">32</text>
<text x="175.9" y="68.3">75</text>
<text x="269.2" y="67.1">1</text>
<text x="269.2" y="69.6">2</text>
<text x="104.7" y="73.4">49</text>
<text x="104.7" y="75.9">51</text>
<text x="175.9" y="73.4">49</text>
<text x="175.9" y="75.9">51</text>
<text x="249.5" y="77.2">1</text>
<text x="256.3" y="74.4" transform="rotate(-90 256.3 74.4)">2</text>
<text x="104.7" y="78.5">53</text>
<text x="104.7" y="83.6">59</text>
<text x="104.7" y="81">61</text>
<text x="123.8" y="83.6">1</text>
<text x="161.9" y="83.6">1</text>
<text x="175.9" y="78.5">53</text>
<text x="175.9" y="83.6">59</text>
<text x="175.9" y="81">61</text>
<text x="256.3" y="82" transform="rotate(-90 256.3 82)">3</text>
<text x="52.7" y="88.6">29</text>
<text x="104.7" y="88.6">52</text>
<text x="104.7" y="86.1">71</text>
<text x="123.8" y="86.1">2</text>
<text x="123.8" y="88.6">3</text>
<text x="141.5" y="88.6">6</text>
<text x="141.5" y="86.1">7</text>
<text x="144.1" y="88.6">6</text>
<text x="144.1" y="86.1">7</text>
<text x="161.9" y="86.1">2</text>
<text x="161.9" y="88.6">3</text>
<text x="175.9" y="88.6">52</text>
<text x="175.9" y="86.1">71</text>
<text x="227.9" y="88.6">29</text>
<text x="52.7" y="91.2">31</text>
<text x="104.7" y="93.7">13</text>
<text x="104.7" y="91.2">50</text>
<text x="123.8" y="91.2">4</text>
<text x="161.9" y="91.2">4</text>
<text x="175.9" y="93.7">13</text>
<text x="175.9" y="91.2">50</text>
<text x="227.9" y="91.2">31</text>
<text x="52.7" y="101.3">38</text>
<text x="53.3" y="96.3">4</text>
<text x="104.7" y="96.3">15</text>
<text x="104.7" y="98.8">17</text>
<text x="175.9" y="96.3">15</text>
<text x="175.9" y="98.8">17</text>
<text x="227.9" y="101.3">38</text>
<text x="228.5" y="96.3">4</text>
<text x="52.7" y="106.4">35</text>
<text x="52.7" y="103.9">36</text>
<text x="104.7" y="103.9">34</text>
<text x="104.7" y="106.4">62</text>
<text x="136.9" y="106.1" transform="rotate(-90 136.9 106.1)">6</text>
<text x="161.9" y="106.4">1</text>
<text x="175.9" y="103.9">34</text>
<text x="175.9" y="106.4">62</text>
<text x="227.9" y="106.4">35</text>
<text x="227.9" y="103.9">36</text>
<text x="269.2" y="103.9">1</text>
<text x="269.2" y="106.4">2</text>
<text x="24.7" y="112.8">4</text>
<text x="24.7" y="110.2">5</text>
<text x="39.9" y="111.5">2</text>
<text x="39.9" y="109">3</text>
<text x="52.7" y="109">37</text>
<text x="52.7" y="111.5">72</text>
<text x="104.7" y="109">60</text>
<text x="104.7" y="111.5">69</text>
<text x="125" y="112.8">4</text>
<text x="125" y="110.2">5</text>
<text x="161.9" y="109">2</text>
<text x="161.9" y="111.5">3</text>
<text x="175.9" y="109">60</text>
<text x="175.9" y="111.5">69</text>
<text x="227.9" y="109">37</text>
<text x="227.9" y="111.5">72</text>
<text x="256.3" y="111.2" transform="rotate(-90 256.3 111.2)">2</text>
<text x="39.9" y="114">1</text>
<text x="52.7" y="116.6">42</text>
<text x="52.7" y="114">44</text>
<text x="52.7" y="119.1">57</text>
<text x="104.7" y="119.1">55</text>
<text x="104.7" y="114">65</text>
<text x="104.7" y="116.6">67</text>
<text x="125" y="117.9">2</text>
<text x="125" y="115.3">3</text>
<text x="161.9" y="119.1">1</text>
<text x="175.9" y="119.1">55</text>
<text x="175.9" y="114">65</text>
<text x="175.9" y="116.6">67</text>
<text x="227.9" y="116.6">42</text>
<text x="227.9" y="114">44</text>
<text x="227.9" y="119.1">57</text>
<text x="249.5" y="114">1</text>
<text x="256.3" y="118.8" transform="rotate(-90 256.3 118.8)">3</text>
<text x="24.7" y="122.9">4</text>
<text x="24.7" y="125.5">5</text>
<text x="39.9" y="121.7">1</text>
<text x="39.9" y="124.2">2</text>
<text x="52.7" y="124.2">39</text>
<text x="52.7" y="121.7">40</text>
<text x="104.7" y="121.7">21</text>
<text x="104.7" y="124.2">41</text>
<text x="136.9" y="123.9" transform="rotate(-90 136.9 123.9)">1</text>
<text x="161.9" y="121.7">2</text>
<text x="161.9" y="124.2">3</text>
<text x="175.9" y="121.7">21</text>
<text x="175.9" y="124.2">41</text>
<text x="227.9" y="124.2">39</text>
<text x="227.9" y="121.7">40</text>
<text x="39.9" y="126.7">3</text>
<text x="53.3" y="126.7">1</text>
<text x="53.3" y="129.3">2</text>
<text x="53.3" y="131.8">3</text>
<text x="104.7" y="126.7">43</text>
<text x="104.7" y="131.8">54</text>
<text x="104.7" y="129.3">63</text>
<text x="175.9" y="126.7">43</text>
<text x="175.9" y="131.8">54</text>
<text x="175.9" y="129.3">63</text>
<text x="228.5" y="126.7">1</text>
<text x="228.5" y="129.3">2</text>
<text x="228.5" y="131.8">3</text>
<text x="52.7" y="134.4">23</text>
<text x="52.7" y="136.9">25</text>
<text x="104.7" y="136.9">66</text>
<text x="104.7" y="134.4">68</text>
<text x="175.9" y="136.9">66</text>
<text x="175.9" y="134.4">68</text>
<text x="227.9" y="134.4">23</text>
<text x="227.9" y="136.9">25</text>
<text x="52.7" y="139.4">27</text>
<text x="104.7" y="139.4">64</text>
<text x="175.9" y="139.4">64</text>
<text x="227.9" y="139.4">27</text>
<text x="64.5" y="148.7" transform="rotate(-90 64.5 148.7)">8</text>
<text x="67.1" y="149.3" transform="rotate(-90 67.1 149.3)">19</text>
<text x="69.6" y="149.3" transform="rotate(-90 69.6 149.3)">20</text>
<text x="72.1" y="149.3" transform="rotate(-90 72.1 149.3)">22</text>
<text x="74.7" y="149.3" transform="rotate(-90 74.7 149.3)">47</text>
<text x="77.2" y="149.3" transform="rotate(-90 77.2 149.3)">58</text>
<text x="79.8" y="149.3" transform="rotate(-90 79.8 149.3)">77</text>
<text x="82.3" y="149.3" transform="rotate(-90 82.3 149.3)">78</text>
<text x="84.8" y="149.3" transform="rotate(-90 84.8 149.3)">79</text>
<text x="87.4" y="149.3" transform="rotate(-90 87.4 149.3)">80</text>
<text x="92.5" y="149.3" transform="rotate(-90 92.5 149.3)">70</text>
<text x="190.2" y="149.3" transform="rotate(-90 190.2 149.3)">70</text>
<text x="195.3" y="149.3" transform="rotate(-90 195.3 149.3)">80</text>
<text x="197.9" y="149.3" transform="rotate(-90 197.9 149.3)">79</text>
<text x="200.4" y="149.3" transform="rotate(-90 200.4 149.3)">78</text>
<text x="202.9" y="149.3" transform="rotate(-90 202.9 149.3)">77</text>
<text x="205.5" y="149.3" transform="rotate(-90 205.5 149.3)">58</text>
<text x="208" y="149.3" transform="rotate(-90 208 149.3)">47</text>
<text x="210.6" y="149.3" transform="rotate(-90 210.6 149.3)">22</text>
<text x="213.1" y="149.3" transform="rotate(-90 213.1 149.3)">20</text>
<text x="215.6" y="149.3" transform="rotate(-90 215.6 149.3)">19</text>
<text x="218.2" y="148.7" transform="rotate(-90 218.2 148.7)">8</text>
</g>
</svg>
